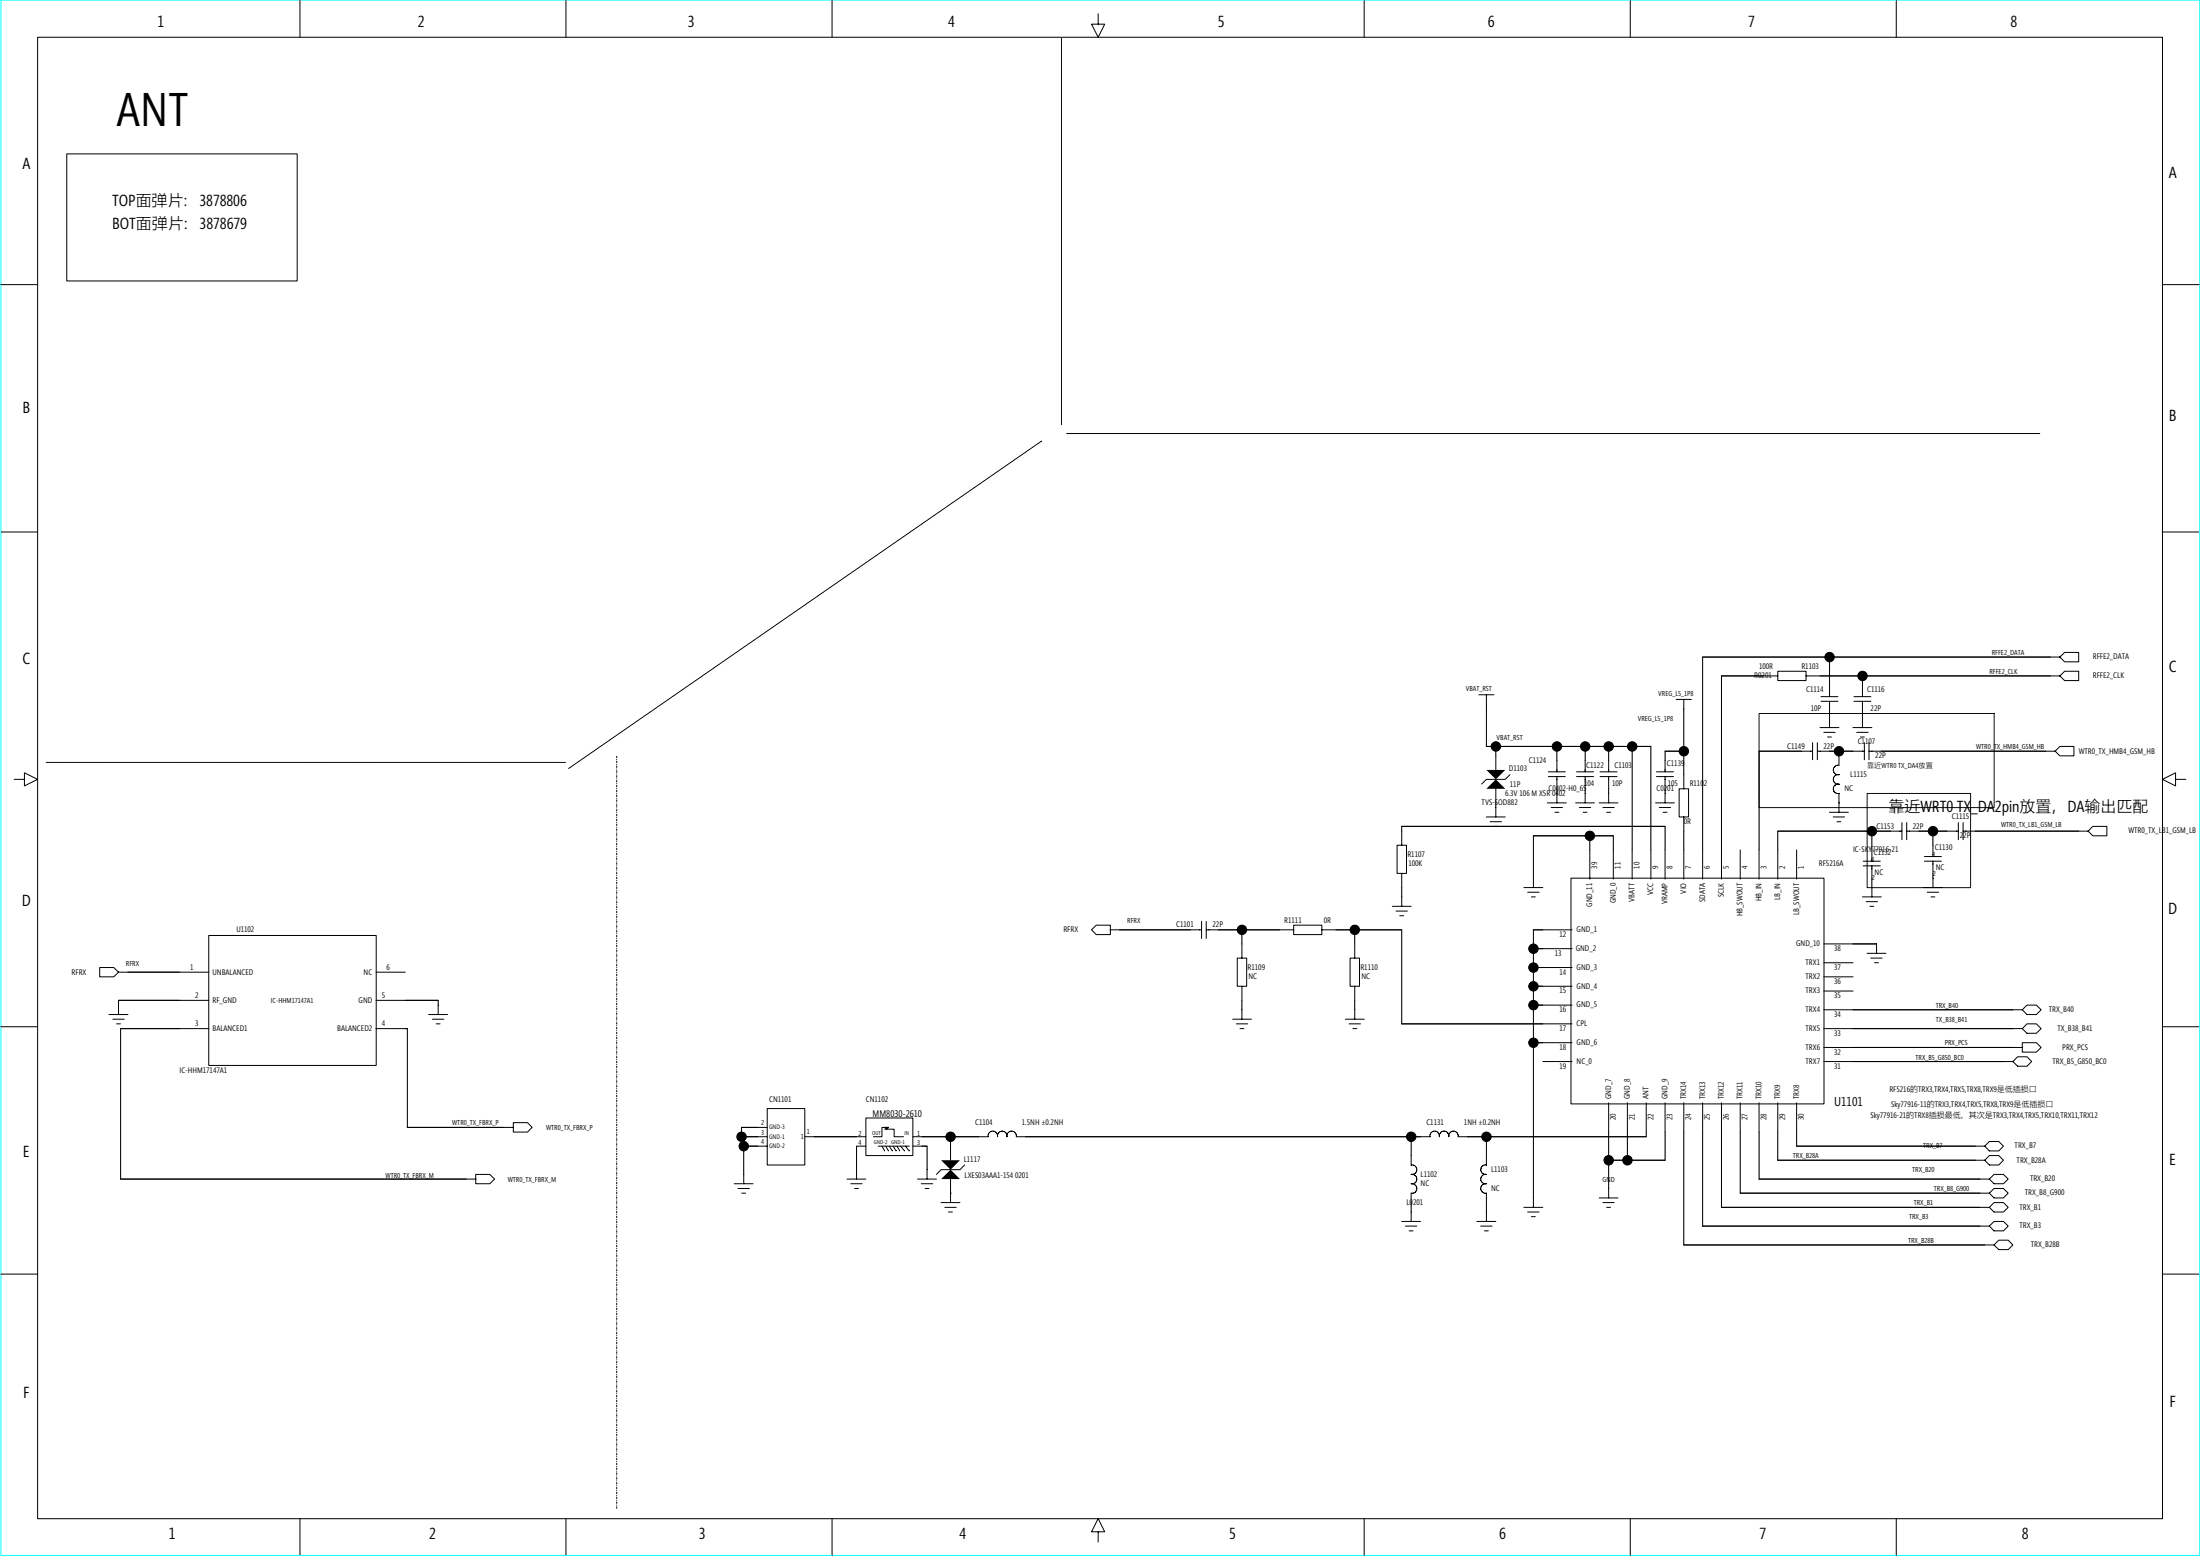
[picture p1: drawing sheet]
<svg xmlns="http://www.w3.org/2000/svg" width="420mm" height="297mm" viewBox="0 0 420 297" stroke-linecap="round" stroke-linejoin="round" font-family="sans-serif">
<path d="M.2 0h419.9v296.9h-419.9z" fill="none" stroke="#0ff" stroke-width=".19"/>
<g fill="#000">
<path d="M349.4 136.2v.9zM355.7 136.2v.9zM355.7 129v1.8zM267.7 157.8v.9zM283.9 142.5h1.8zM285.7 153.3v.9zM285.7 142.5v1.8zM297.3 150.6v.9zM302.7 150.6v.9zM307.2 150.6v.9zM318 150.6v.9zM318 143.4v1.8z"/>
<path d="M349.4 143.4h1.8zM351.2 143.4v.9zM267.7 169.4v1.8zM292.9 177.5h1.7zM357.5 167.6v1.8zM369.2 166.7v.9zM22.6 191v.9zM77.4 196.4h.4zM83.7 191v.9zM237.2 191v1.8zM258.7 191v1.8zM292.9 199.1h1.7z"/>
<path d="M292.9 191.9h1.7zM292.9 188.3h1.7zM292.9 184.7h1.7zM292.9 181.1h1.7zM141.6 215.2v1.8zM176.1 218.8h.9zM181.5 217v1.8zM269.5 217h1.8zM314.4 216.1v.9zM269.5 229.6v1.8zM283.9 229.6v1.8z"/>
</g>
<g fill="none" stroke="#000" stroke-width=".19">
<path d="M7.2 7.1h405.8v282.8h-405.8zM57.3 .1v7M108.1 .1v7M158.9 .1v7M202.7 7.3v73.8M209.7 2.6v2h1.3l-1.3 2.5-1.2-2.5h1.2M260.5 .1v7M311.4 .1v7M362.2 .1v7M12.8 29.4h44v24.2h-44zM.2 54.3h7M413 54.3h7"/>
<path d="M198.9 84.2l-90.3 62.5M203.7 82.8h185.9M.2 101.6h7M413 101.6h7M282.4 132.6h2.9M283.9 132.6v9.9M320.1 133.5h2.9M321.6 133.5v17.1M325.2 125.4h68.2M325.2 125.4v42.4M328.7 129h10.8M328.8 129v38.8"/>
<path d="M339.5 128.1h5.4v1.8h-5.4zM344.9 129h48.5M347.6 138.9h3.6M347.8 133.9h3.2M347.8 133h3.2M348.3 139.8h2.2M349.4 125.4v7.6M349.4 133.9v5M353.9 138.9h3.6M354.1 133.9h3.2M354.1 133h3.2M354.6 139.8h2.2"/>
<path d="M355.7 129v4M355.7 133.9v5M393.4 129l.9-.9h2.7v1.8h-2.7zM393.4 125.4l.9-.9h2.7v1.8h-2.7zM2.7 148.8h2v-1.3l2.5 1.3-2.5 1.2v-1.2M8.8 145.5h99.3M267.7 157.8h50.3v10M267.7 157.8v3.6M283.9 156h3.6M283.9 142.5h31.4v25.3M284.6 156.9h2.2M285.7 142.5v4.5"/>
<path d="M285.7 150.6v5.4M288.4 147.9l-.9 .9h-3.6l-.9 .9M292.8 159.6h15.3v8.2M292.9 159.6v9.8M295.5 153.3h3.6M295.7 148.3h3.2M295.7 147.3h3.2M296.2 154.2h2.2M297 155.1h.7M297.3 142.5v4.8M297.3 148.3v5M300.9 153.3h3.6"/>
<path d="M301.1 148.3h3.2M301.1 147.3h3.2M301.6 154.2h2.2M302.4 155.1h.7M302.7 142.5v4.8M302.7 148.3v5M303.6 159.6v8.2M305.4 153.3h3.6M305.6 148.3h3.2M305.6 147.3h3.2M306.1 154.2h2.2M306.8 155.1h.8"/>
<path d="M307.2 142.5v4.8M307.2 148.3v5M311.7 142.5v25.3M316.2 153.3h3.6M316.3 148.3h3.3M316.3 147.3h3.3M316.9 154.2h2.2M317.6 155.1h.8M318 148.3v5M320.7 150.6h1.8v5.4h-1.8zM321.6 143.4h-3.6v3.9M321.6 155.9v11.9"/>
<path d="M346.2 143.4h-10.3v24.4M346.2 141.8v3.2M347.1 143.4h9M347.1 141.8v3.2M349 140.7h.8M349.4 155.1h3.6M350.1 156h2.2M350.8 156.9h.8M351 149.7a.9 .9 0 0 0-.9 1 .9 .9 0 0 0 1.1 .7v3.7M351.2 143.4v2.7a.91 .91 0 0 0-1.1 .9 .91 .91 0 0 0 1.1 .9 .91 .91 0 0 0-1.1 .9 .91 .91 0 0 0 1.1 .9h-.3M355.3 140.7h.8M356.1 141.8v3.2"/>
<path d="M356.9 143.4h35.6M356.9 141.8v3.2M357.5 158.7v5.7M363.2 158.7h-23.7v9.1M363.2 157v3.3M364.1 158.7h9.9M364.1 157v3.3M369.2 158.7v4.8M374 157v3.3M374.9 158.7h23.9M374.9 157v3.3M393.4 142.5h2.7v1.8h-2.7l-.9-.9z"/>
<path d="M399.7 157.8h2.7v1.8h-2.7l-.9-.9zM415.5 148.8v-1.3l-2.5 1.3 2.5 1.2v-1.2h2M39.9 178.6h31.9v24.8h-31.9zM208.5 177.5l.9-.9h2.7v1.8h-2.7zM212 177.5h17.5M229.5 175.9v3.3M230.4 177.5h16.7M230.4 175.9v3.3M237.2 177.5v5.4M247.1 176.6h5.3v1.8h-5.3zM252.4 177.5h15.3v18M258.7 177.5v5.4"/>
<path d="M265.9 173h3.6M266.6 173.9h2.2M266.8 161.4h1.8v5.3h-1.8zM267.3 174.8h.8M267.7 166.7v6.3M291 169.4h3.6M291.8 170.3h2.1M292.5 171.2h.7M292.8 177.5h7.4M292.9 177.5v53M300 167.6h48.3v43.1h-48.3zM332.3 162.2v5.6"/>
<path d="M343.1 162.2v5.6M355.7 171.2h3.6M355.8 164.4h3.3M355.8 165.3h3.3M356.4 172.1h2.2M357.1 173h.8M357.5 165.3v5.9M367.3 169.4h3.7M367.5 164.4h3.3M367.5 163.5h3.3M368.1 170.3h2.1M368.8 171.2h.7"/>
<path d="M369.2 164.4v5M.2 196h7M19 184.7h2.7l.9 .9-.9 .9h-2.7zM20.8 193.7h3.6M21.5 194.6h2.2M22.3 195.5h.7M22.6 185.6h17.3M23 196.4h16.9M23 196.4v28.7M39.9 191h-17.3v2.7M71.8 196.4h6v18.8h20.3M71.8 185.6h5.6"/>
<path d="M71.8 191h11.9v2.7M81.9 193.7h3.6M82.6 194.6h2.2M83.3 195.5h.7M235.4 194.6h3.6M236.1 195.5h2.2M236.3 182.9h1.8v5.4h-1.8zM236.8 196.4h.8M237.2 188.3v6.3M256.9 194.6h3.7M257.7 195.5h2.1M257.8 182.9h1.8v5.4h-1.8z"/>
<path d="M258.4 196.4h.7M258.7 188.3v6.3M267.7 195.5h32.5M292.8 181.1h7.4M292.8 191.9h7.4M292.8 188.3h7.4M292.8 184.7h7.4M292.8 199.1h7.4M348.3 192.8h37.9M348.3 196.4h37.9M348.3 200h37.9M348.3 180.2h10.1v1.8"/>
<path d="M348.3 183.8h5.6M348.3 189.2h5.6M348.3 186.5h5.6M356.6 182h3.6M357.3 182.9h2.2M358 183.8h.7M386.2 192.8l.9-.9h1.8l.9 .9-.9 .9h-1.8zM386.2 199.1h2.7l.9 .9-.9 .9h-2.7zM387.1 195.5h1.8l.9 .9-.9 .9h-1.8l-.9-.9zM413 196h7M98 214.3h2.7l.9 .9-.9 .9h-2.7zM141.6 217h4.9"/>
<path d="M141.6 217l.4 1.8v7.2M142 218.8h4.5M146.5 211.6h7.2v10.8h-7.2zM146.5 215.2h-4.9v1.8M153.7 217h11.7M165.4 213.4h8.9v7.2h-8.9zM165.4 218.8h-1.8v6.3M167.7 218.8h6M168.4 218.8l.6 .9M168.9 215.2h.8M169 215.6h1.8v1.4h1.8M169 215.2l.3 .4 .4-.4"/>
<path d="M169.2 218.8l.5 .9M169.7 215.2h-1.3v1.8h-1.6M169.9 218.8l.5 .9M170.6 218.8l.5 .9M171.3 218.8l.5 .9M172 218.8l.7 .9M172.9 218.8l.7 .9M174.3 218.8h2.7v6.3M174.3 217h14.4M181.5 217v4.5M190.5 216.7v.3a.91 .91 0 0 1 .8-1.1 .91 .91 0 0 1 1 .8M190.5 216.7a.91 .91 0 0 0-1-.8 .91 .91 0 0 0-.8 1.1"/>
<path d="M192.3 216.7v.3a.91 .91 0 0 1 .8-1.1 .91 .91 0 0 1 1 .8M194.1 216.7v.3h79a.9 .9 0 0 1 .8-1.1 .9 .9 0 0 1 1 .8M269.5 217v5.4a.91 .91 0 0 1 1.1 .9 .91 .91 0 0 1-1.1 .9 .91 .91 0 0 1 1.1 .9 .91 .91 0 0 1-1.1 .9M274.9 216.7v.3a.91 .91 0 0 1 .8-1.1 .91 .91 0 0 1 1 .8M276.7 216.7v.3a.91 .91 0 0 1 .9-1.1 .91 .91 0 0 1 .9 1.1M283.9 217v5.4a.92 .92 0 0 0-1.1 .9 .92 .92 0 0 0 1.1 .9 .91 .91 0 0 0-1.1 .9 .91 .91 0 0 0 1.1 .9 .91 .91 0 0 0-1.1 .9 .91 .91 0 0 0 1.1 .9M294.6 202.6h5.6M307.2 210.5v18.2M310.8 210.5v11M314.4 210.5v6.5h-35.9M318 210.5v11h-10.8M321.6 210.5v27.2h59.2"/>
<path d="M325.2 210.5v23.6M328.8 210.5v20M332.3 210.5v17.3M335.9 210.5v14.6M339.5 210.5v11h39.6M343.1 218.8h36M343.1 210.5v8.3M348.3 202.6h36.1M379 218.8l.9-.9h1.8l.9 .9-.9 .9h-1.8zM384.4 202.6l.9-.9h1.8l.9 .9-.9 .9h-1.8zM23 225.1h67.9M90.9 224.2h2.6l1 .9-1 .9h-2.6z"/>
<path d="M140.2 226h3.6M140.9 226.9h2.2M141.7 227.8h.7M161.8 225.1h3.6M162.5 226h2.1M163.2 226.9h.7M175.2 225.1h3.6M175.9 226h2.2M176.7 226.9h.7M179.7 229.6h3.6M180.4 230.5h2.2M181.2 231.4h.7"/>
<path d="M181.5 225.1v4.5M184.2 222.4l-.9 .9h-3.6l-.9 .9M267.7 233.2h3.6M268.4 234.1h2.2M269.1 235h.8M269.5 226a.92 .92 0 0 1 1.1 .9 .92 .92 0 0 1-1.1 .9M269.5 227.8v5.4M282.1 233.2h3.6M282.8 234.1h2.2M283.5 235h.7M283.9 227.8v5.4M291 230.5h3.6"/>
<path d="M291.8 231.4h2.1M292.5 232.3h.7M305.4 228.7h3.6M306.1 229.6h2.2M306.8 230.5h.8M325.2 234.1h54.8M328.7 230.5h51.3M332.3 227.8h47.7M335.9 225.1h44.1M379 221.5l.9-.9h1.8l.9 .9-.9 .9h-1.8zM379.9 234.1l.9-.9h1.8l.9 .9-.9 .9h-1.8zM379.9 227.8l.9-.9h1.8l.9 .9-.9 .9h-1.8z"/>
<path d="M379.9 225.1l.9-.9h1.8l.9 .9-.9 .9h-1.8zM380.8 229.6h1.8l.9 .9-.9 .9h-1.8l-.9-.9zM381.7 236.7h1.8l.9 1-.9 .8h-1.8l-.9-.8zM.2 243.2h7M413 243.2h7M57.3 289.9v7M108.1 289.9v7M158.9 289.9v7M209.7 292.4h1.3l-1.3-2.5-1.2 2.5h1.2v2M260.5 289.9v7M311.4 289.9v7M362.2 289.9v7"/>
<circle cx="349.4" cy="125.4" r=".9"/>
<circle cx="355.7" cy="129" r=".9"/>
<circle cx="285.7" cy="142.5" r=".9"/>
<circle cx="297.3" cy="142.5" r=".9"/>
<circle cx="302.7" cy="142.5" r=".9"/>
<circle cx="303.6" cy="159.6" r=".9"/>
<circle cx="307.2" cy="142.5" r=".9"/>
<circle cx="311.7" cy="142.5" r=".9"/>
<circle cx="321.6" cy="143.4" r=".9"/>
<circle cx="351.2" cy="143.4" r=".9"/>
<circle cx="357.5" cy="158.7" r=".9"/>
<circle cx="369.2" cy="158.7" r=".9"/>
<circle cx="237.2" cy="177.5" r=".9"/>
<circle cx="258.7" cy="177.5" r=".9"/>
<circle cx="292.9" cy="184.7" r=".9"/>
<circle cx="292.9" cy="199.1" r=".9"/>
<circle cx="292.9" cy="188.3" r=".9"/>
<circle cx="292.9" cy="191.9" r=".9"/>
<circle cx="292.9" cy="181.1" r=".9"/>
<circle cx="141.6" cy="217" r=".9"/>
<circle cx="142.1" cy="218.8" r=".9"/>
<circle cx="181.5" cy="217" r=".9"/>
<circle cx="269.5" cy="217" r=".9"/>
<circle cx="283.9" cy="217" r=".9"/>
<circle cx="307.2" cy="221.5" r=".9"/>
<circle cx="310.8" cy="221.5" r=".9"/>
</g>
<g fill="#000">
<path d="M283.9 147h3.6l-1.8 1.8zM283.9 150.6l1.8-1.8 1.8 1.8zM141.6 217l.4 1.8zM179.7 221.5h3.6l-1.8 1.8zM179.7 225.1l1.8-1.8 1.8 1.8z"/>
<circle cx="349.4" cy="125.4" r=".91"/>
<circle cx="355.7" cy="129" r=".91"/>
<circle cx="285.7" cy="142.5" r=".91"/>
<circle cx="297.3" cy="142.5" r=".91"/>
<circle cx="302.7" cy="142.5" r=".91"/>
<circle cx="303.6" cy="159.6" r=".91"/>
<circle cx="307.2" cy="142.5" r=".91"/>
<circle cx="311.7" cy="142.5" r=".91"/>
<circle cx="321.6" cy="143.4" r=".91"/>
<circle cx="351.2" cy="143.4" r=".91"/>
<circle cx="357.5" cy="158.7" r=".91"/>
<circle cx="369.2" cy="158.7" r=".91"/>
<circle cx="237.2" cy="177.5" r=".91"/>
<circle cx="258.7" cy="177.5" r=".91"/>
<circle cx="292.8" cy="184.7" r=".91"/>
<circle cx="292.8" cy="188.3" r=".91"/>
<circle cx="292.8" cy="199.1" r=".91"/>
<circle cx="292.8" cy="181.1" r=".91"/>
<circle cx="292.8" cy="191.9" r=".91"/>
<circle cx="141.6" cy="217" r=".91"/>
<circle cx="142" cy="218.8" r=".91"/>
<circle cx="181.5" cy="217" r=".91"/>
<circle cx="269.5" cy="217" r=".91"/>
<circle cx="283.9" cy="217" r=".91"/>
<circle cx="307.2" cy="221.5" r=".91"/>
<circle cx="310.8" cy="221.5" r=".91"/>
</g>
<path d="M117.8 287.9v-143.6" fill="none" stroke="#000" stroke-width=".19" stroke-dasharray=".3 .3 0 .3"/>
<path d="M335.9 136.2h44.9v18h-44.9zM356.6 151.5h19.8v18h-19.8z" fill="none" stroke="#000" stroke-width=".19" stroke-dasharray=".1 .1 0 .1"/>
<text font-size="9" x="22.3" y="24.1">ANT</text>
<g font-size="3.1">
<text x="30.1" y="5.2">1</text>
<text x="79.8" y="5.2">2</text>
<text x="131.4" y="5.2">3</text>
<text x="181.1" y="5.2">4</text>
<text x="232.6" y="5.2">5</text>
<text x="284.1" y="5.2">6</text>
<text x="333.9" y="5.2">7</text>
<text x="384" y="5.2">8</text>
<text x="4.3" y="32.3">A</text>
<text x="414.2" y="33.9">A</text>
<text x="21.4" y="39.3">TOP面弹片：3878806</text>
<text x="21.4" y="43.8">BOT面弹片：3878679</text>
<text x="4.3" y="78.8">B</text>
<text x="414.2" y="80.4">B</text>
<text x="4.3" y="126.7">C</text>
<text x="414.2" y="128.4">C</text>
<text x="360.7" y="154.9">靠近WRT0 TX_DA2pin放置，DA输出匹配</text>
<text x="4.2" y="172.9">D</text>
<text x="414.1" y="174.5">D</text>
<text x="4.4" y="220.8">E</text>
<text x="414.3" y="222.4">E</text>
<text x="4.4" y="267">F</text>
<text x="414.3" y="268.6">F</text>
<text x="32.2" y="293.9">1</text>
<text x="82" y="293.9">2</text>
<text x="133.5" y="293.9">3</text>
<text x="183.2" y="293.9">4</text>
<text x="234.8" y="293.9">5</text>
<text x="286.3" y="293.9">6</text>
<text x="336" y="293.9">7</text>
<text x="386.1" y="293.9">8</text>
</g>
<text font-size="2.4" x="350.3" y="211.1">U1101</text>
<text font-size="1.8" x="166.7" y="213.3">MM8030-2610</text>
<g font-size="1.5">
<text x="399.7" y="125.9">RFFE2_DATA</text>
<text x="335" y="129.5">R0201</text>
<text x="335.9" y="127.7">100R</text>
<text x="344" y="127.7">R1103</text>
<text x="399.7" y="129.5">RFFE2_CLK</text>
<text x="344.9" y="132.2">C1114</text>
<text x="345.8" y="135.8">10P</text>
<text x="356.6" y="132.2">C1116</text>
<text x="357.3" y="135.8">22P</text>
<text x="341.3" y="143">C1149</text>
<text x="348.3" y="143">22P</text>
<text x="354.8" y="142">C1107</text>
<text x="397" y="143.8">WTR0_TX_HMB4_GSM_HB</text>
<text x="288.2" y="147.3">D1103</text>
<text x="292" y="145.6">C1124</text>
<text x="302.9" y="146.5">C1122</text>
<text x="308.3" y="146.5">C1103</text>
<text x="318.4" y="146.2">C1139</text>
<text x="318.5" y="150">105</text>
<text x="353.4" y="148.3">L1115</text>
<text x="358.1" y="144.7">22P</text>
<text x="283" y="153.7">TVS-SOD882</text>
<text x="287.5" y="151.9">6.3V 106 M X5R 0402</text>
<text x="288.4" y="150.3">11P</text>
<text x="295.7" y="151">C0402-H0_65</text>
<text x="302.5" y="150.1">104</text>
<text x="307.9" y="150.1">10P</text>
<text x="316.4" y="151">C0201</text>
<text x="322.7" y="150.1">R1102</text>
<text x="352.2" y="151">NC</text>
<text x="321.6" y="157.3">0R</text>
<text x="358.4" y="158.2">C1153</text>
<text x="365.3" y="158.2">22P</text>
<text x="372.8" y="156.4">C1115</text>
<text x="374.3" y="160">22P</text>
<text x="406.5" y="159.1">WTR0_TX_LB1_GSM_LB</text>
<text x="268.8" y="163.6">R1107</text>
<text x="269" y="165.4">100K</text>
<text x="305" y="165.8" transform="rotate(-90 305 165.8)">39</text>
<text x="309.5" y="165.8" transform="rotate(-90 309.5 165.8)">11</text>
<text x="313.1" y="165.8" transform="rotate(-90 313.1 165.8)">10</text>
<text x="316.7" y="165.8" transform="rotate(-90 316.7 165.8)">9</text>
<text x="319.4" y="165.8" transform="rotate(-90 319.4 165.8)">8</text>
<text x="323" y="165.8" transform="rotate(-90 323 165.8)">7</text>
<text x="326.6" y="165.8" transform="rotate(-90 326.6 165.8)">6</text>
<text x="330.2" y="165.8" transform="rotate(-90 330.2 165.8)">5</text>
<text x="333.7" y="165.8" transform="rotate(-90 333.7 165.8)">4</text>
<text x="337.3" y="165.8" transform="rotate(-90 337.3 165.8)">3</text>
<text x="340.9" y="165.8" transform="rotate(-90 340.9 165.8)">2</text>
<text x="344.5" y="165.8" transform="rotate(-90 344.5 165.8)">1</text>
<text x="347.4" y="165.4">RF5216A</text>
<text x="353.9" y="162.7">IC-SKY77916-21</text>
<text x="357.9" y="163.2">C1132</text>
<text x="358" y="167">NC</text>
<text x="369.5" y="162.3">C1130</text>
<text x="369.7" y="166.1">NC</text>
<text x="304.1" y="173.1" transform="rotate(-90 304.1 173.1)">GND_11</text>
<text x="308.6" y="172.4" transform="rotate(-90 308.6 172.4)">GND_0</text>
<text x="312.2" y="172.1" transform="rotate(-90 312.2 172.1)">VBATT</text>
<text x="315.8" y="170.8" transform="rotate(-90 315.8 170.8)">VCC</text>
<text x="318.5" y="172.6" transform="rotate(-90 318.5 172.6)">VRAMP</text>
<text x="322" y="170.6" transform="rotate(-90 322 170.6)">VIO</text>
<text x="325.6" y="172.2" transform="rotate(-90 325.6 172.2)">SDATA</text>
<text x="329.2" y="171.2" transform="rotate(-90 329.2 171.2)">SCLK</text>
<text x="336.4" y="172" transform="rotate(-90 336.4 172)">HB_IN</text>
<text x="340" y="171.8" transform="rotate(-90 340 171.8)">LB_IN</text>
<text x="45.1" y="178">U1102</text>
<text x="203.1" y="177.9">RFRX</text>
<text x="224.6" y="177.1">C1101</text>
<text x="231.6" y="177.1">22P</text>
<text x="245.3" y="176.2">R1111</text>
<text x="252.8" y="176.2">0R</text>
<text x="297.8" y="178.9">12</text>
<text x="301.1" y="177.9">GND_1</text>
<text x="332.8" y="174.9" transform="rotate(-90 332.8 174.9)">HB_SWOUT</text>
<text x="343.6" y="174.6" transform="rotate(-90 343.6 174.6)">LB_SWOUT</text>
<text x="36.3" y="185.1">1</text>
<text x="73.8" y="185.1">6</text>
<text x="238.3" y="185.1">R1109</text>
<text x="259.8" y="185.1">R1110</text>
<text x="296.9" y="182.5">13</text>
<text x="300.9" y="181.5">GND_2</text>
<text x="301.1" y="185.1">GND_3</text>
<text x="343" y="180.6">GND_10</text>
<text x="344.8" y="184.2">TRX1</text>
<text x="350.3" y="181.5">38</text>
<text x="350.3" y="185.1">37</text>
<text x="13.7" y="186">RFRX</text>
<text x="37.2" y="190.5">2</text>
<text x="40.6" y="186">UNBALANCED</text>
<text x="40.6" y="191.4">RF_GND</text>
<text x="68.5" y="191.4">GND</text>
<text x="69.4" y="186">NC</text>
<text x="72.9" y="190.5">5</text>
<text x="238.5" y="186.9">NC</text>
<text x="260" y="186.9">NC</text>
<text x="297.8" y="186.1">14</text>
<text x="297.8" y="189.6">15</text>
<text x="301.1" y="188.7">GND_4</text>
<text x="344.8" y="186.9">TRX2</text>
<text x="344.8" y="189.6">TRX3</text>
<text x="350.3" y="187.8">36</text>
<text x="350.3" y="190.5">35</text>
<text x="37.2" y="195.9">3</text>
<text x="40.6" y="196.8">BALANCED1</text>
<text x="64.4" y="196.8">BALANCED2</text>
<text x="72.9" y="195.9">4</text>
<text x="297.8" y="196.8">17</text>
<text x="297.8" y="193.2">16</text>
<text x="301.1" y="192.3">GND_5</text>
<text x="301.1" y="195.9">CPL</text>
<text x="344.8" y="196.8">TRX5</text>
<text x="344.8" y="193.2">TRX4</text>
<text x="350.3" y="194.1">34</text>
<text x="350.3" y="197.7">33</text>
<text x="391.3" y="193.2">TRX_B40</text>
<text x="392.9" y="196.8">TX_B38_B41</text>
<text x="297.8" y="200.4">18</text>
<text x="301.1" y="199.5">GND_6</text>
<text x="301.1" y="203.1">NC_0</text>
<text x="344.8" y="203.1">TRX7</text>
<text x="344.8" y="200.4">TRX6</text>
<text x="350.3" y="201.3">32</text>
<text x="392" y="203.1">TRX_B5_G850_BC0</text>
<text x="393.9" y="200.4">PRX_PCS</text>
<text x="34.3" y="204.9">IC-HHM17147A1</text>
<text x="297.8" y="204">19</text>
<text x="307.7" y="209.8" transform="rotate(-90 307.7 209.8)">GND_7</text>
<text x="311.3" y="209.8" transform="rotate(-90 311.3 209.8)">GND_8</text>
<text x="314.9" y="209.8" transform="rotate(-90 314.9 209.8)">ANT</text>
<text x="318.5" y="209.8" transform="rotate(-90 318.5 209.8)">GND_9</text>
<text x="322" y="209.8" transform="rotate(-90 322 209.8)">TRX14</text>
<text x="325.6" y="209.8" transform="rotate(-90 325.6 209.8)">TRX13</text>
<text x="329.2" y="209.8" transform="rotate(-90 329.2 209.8)">TRX12</text>
<text x="332.8" y="209.8" transform="rotate(-90 332.8 209.8)">TRX11</text>
<text x="336.4" y="209.8" transform="rotate(-90 336.4 209.8)">TRX10</text>
<text x="340" y="209.8" transform="rotate(-90 340 209.8)">TRX9</text>
<text x="343.6" y="209.8" transform="rotate(-90 343.6 209.8)">TRX8</text>
<text x="350.3" y="204">31</text>
<text x="360.8" y="208.5">RF5216的TRX3,TRX4,TRX5,TRX8,TRX9是低插损口</text>
<text x="146.9" y="210.5">CN1101</text>
<text x="165.4" y="210.3">CN1102</text>
<text x="186.2" y="214.8">C1104</text>
<text x="195.2" y="214.8">1.5NH ±0.2NH</text>
<text x="272.4" y="214.8">C1131</text>
<text x="279.6" y="214.8">1NH ±0.2NH</text>
<text x="308.6" y="213.8" transform="rotate(-90 308.6 213.8)">20</text>
<text x="312.2" y="213.8" transform="rotate(-90 312.2 213.8)">21</text>
<text x="315.8" y="213.8" transform="rotate(-90 315.8 213.8)">22</text>
<text x="319.4" y="213.8" transform="rotate(-90 319.4 213.8)">23</text>
<text x="323" y="213.8" transform="rotate(-90 323 213.8)">24</text>
<text x="326.6" y="213.8" transform="rotate(-90 326.6 213.8)">25</text>
<text x="330.2" y="213.8" transform="rotate(-90 330.2 213.8)">26</text>
<text x="333.7" y="213.8" transform="rotate(-90 333.7 213.8)">27</text>
<text x="337.3" y="213.8" transform="rotate(-90 337.3 213.8)">28</text>
<text x="340.9" y="213.8" transform="rotate(-90 340.9 213.8)">29</text>
<text x="344.5" y="213.8" transform="rotate(-90 344.5 213.8)">30</text>
<text x="357.2" y="213.3">Sky77916-21的TRX8插损最低，其次是TRX3,TRX4,TRX5,TRX10,TRX11,TRX12</text>
<text x="361.2" y="211.3">Sky77916-11的TRX3,TRX4,TRX5,TRX8,TRX9是低插损口</text>
<text x="184.1" y="221.8">L1117</text>
<text x="384.8" y="219.2">TRX_B7</text>
<text x="385.1" y="221.9">TRX_B28A</text>
<text x="184.2" y="224.8">LXES03AAA1-154 0201</text>
<text x="271.3" y="224.6">L1102</text>
<text x="271.3" y="226.4">NC</text>
<text x="284.8" y="227.3">NC</text>
<text x="284.8" y="223.8">L1103</text>
<text x="387.7" y="225.5">TRX_B20</text>
<text x="268.6" y="230">L0201</text>
<text x="385.7" y="230.9">TRX_B1</text>
<text x="386.7" y="228.2">TRX_B8_G900</text>
<text x="385.7" y="234.5">TRX_B3</text>
<text x="387.8" y="238.1">TRX_B28B</text>
</g>
<g font-size="1.4">
<text x="380.4" y="125.1">RFFE2_DATA</text>
<text x="279.9" y="131.9">VBAT_RST</text>
<text x="379.9" y="128.7">RFFE2_CLK</text>
<text x="312.8" y="137.6">VREG_L5_1P8</text>
<text x="316.7" y="132.8">VREG_L5_1P8</text>
<text x="285.8" y="141.2">VBAT_RST</text>
<text x="377.4" y="143">WTR0_TX_HMB4_GSM_HB</text>
<text x="356.6" y="146.6">靠近WTR0 TX_DA4放置</text>
<text x="382.2" y="157.8">WTR0_TX_LB1_GSM_LB</text>
<text x="357.5" y="164.5">1</text>
<text x="369.2" y="167.2">2</text>
<text x="369.2" y="163.6">1</text>
<text x="357.5" y="168.1">2</text>
<text x="215.3" y="176.2">RFRX</text>
<text x="24" y="184.3">RFRX</text>
<text x="51.7" y="191.5">IC-HHM17147A1</text>
<text x="369.7" y="192.4">TRX_B40</text>
<text x="369.7" y="195.1">TX_B38_B41</text>
<text x="365.8" y="202.3">TRX_B5_G850_BC0</text>
<text x="371.4" y="199.6">PRX_PCS</text>
<text x="86.3" y="214.8">WTR0_TX_FBRX_P</text>
<text x="104.3" y="215.7">WTR0_TX_FBRX_P</text>
<text x="145.4" y="214.8">2</text>
<text x="145.4" y="218.4">4</text>
<text x="145.4" y="216.6">3</text>
<text x="152.9" y="217.4">1</text>
<text x="154.1" y="216.4">1</text>
<text x="163.9" y="216.8">2</text>
<text x="163.9" y="218.6">4</text>
<text x="175.2" y="216.8">1</text>
<text x="175.2" y="218.6">3</text>
<text x="342.4" y="221.1">TRX_B28A</text>
<text x="367.3" y="219.1">TRX_B7</text>
<text x="73.6" y="224.9">WTR0_TX_FBRX_M</text>
<text x="97" y="225.6">WTR0_TX_FBRX_M</text>
<text x="306" y="225.6">GND</text>
<text x="365.2" y="223.8">TRX_B20</text>
<text x="369.3" y="227.4">TRX_B8_G900</text>
<text x="364.6" y="232.8">TRX_B3</text>
<text x="365.5" y="230.1">TRX_B1</text>
<text x="364.4" y="237.3">TRX_B28B</text>
</g>
<g font-size="1.2">
<text x="146.9" y="215.6">GND-3</text>
<text x="146.9" y="217.4">GND-1</text>
<text x="146.9" y="219.2">GND-2</text>
</g>
<g font-size="1.1">
<text x="166.6" y="216.6">OUT</text>
<text x="166.9" y="218.4">GND-2 GND-1</text>
<text x="172.7" y="216.6">IN</text>
</g>
</svg>
